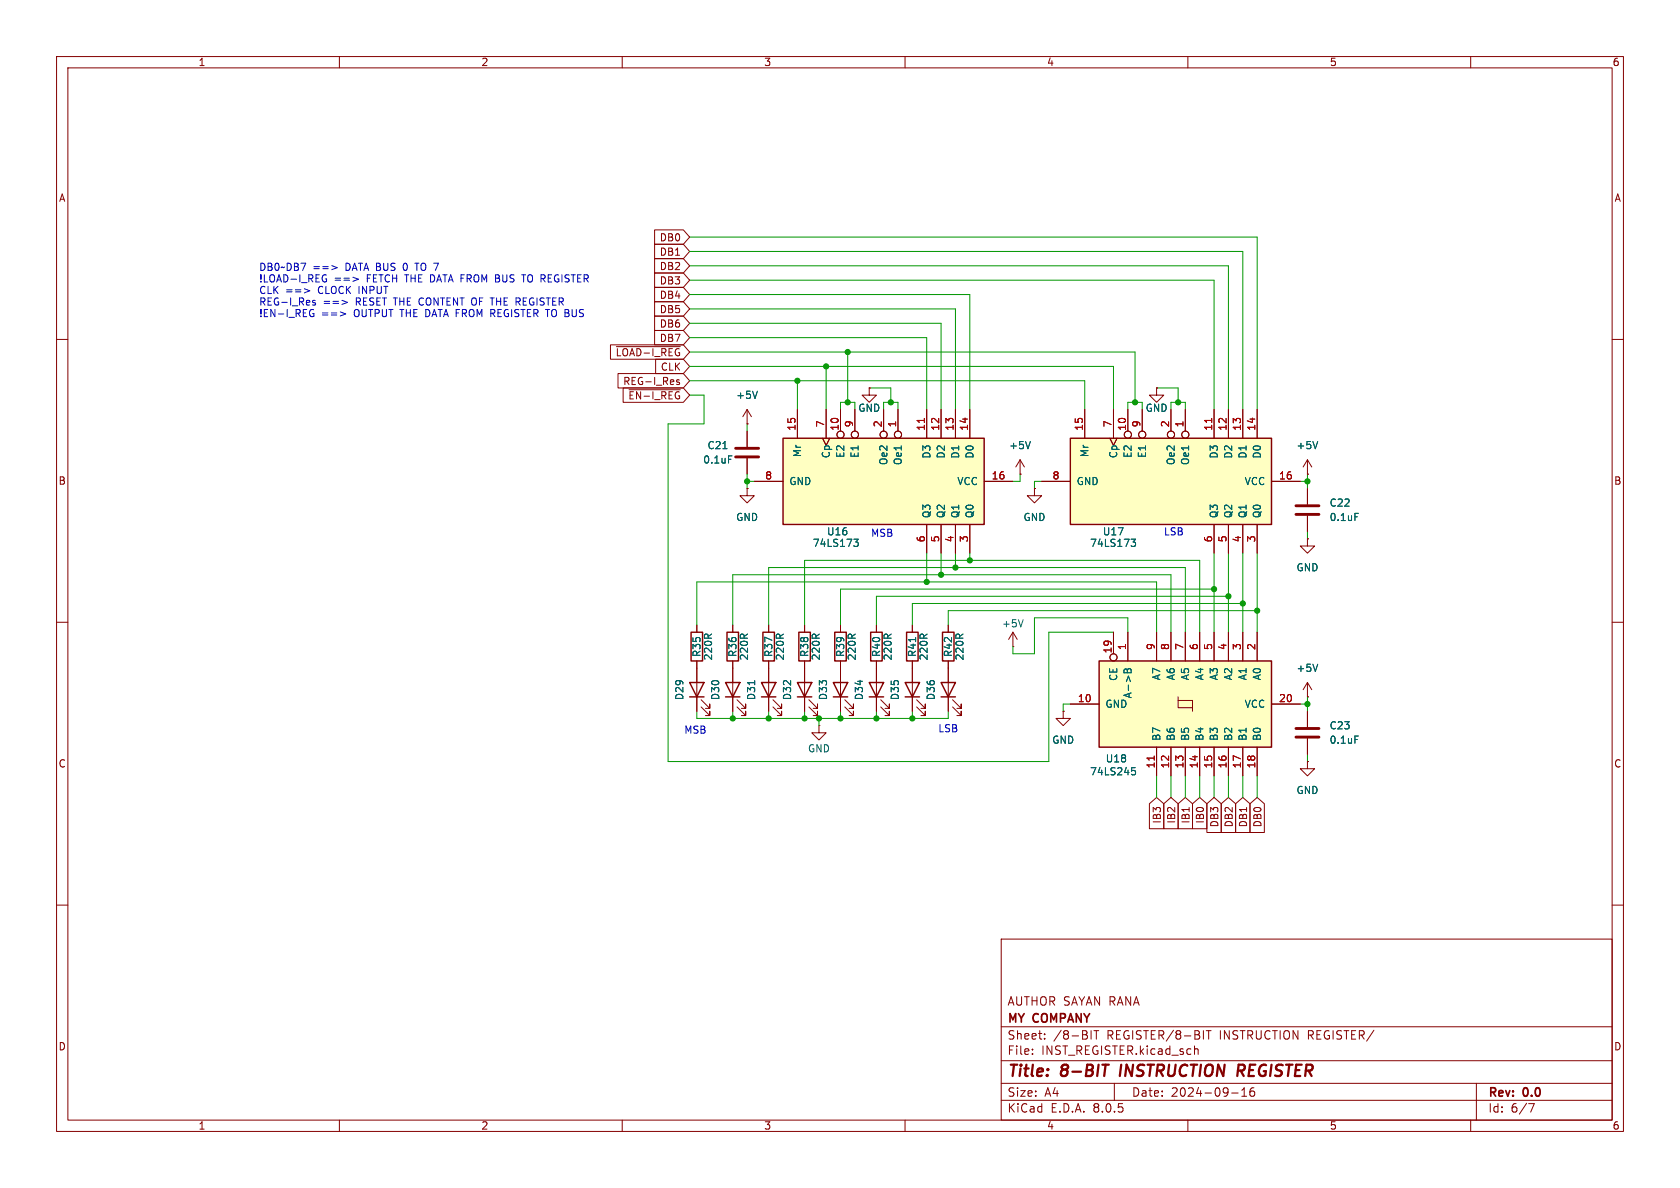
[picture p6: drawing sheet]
<svg xmlns="http://www.w3.org/2000/svg" width="297mm" height="210mm" viewBox="0 0 297 210" stroke-linecap="round" stroke-linejoin="round" font-family="sans-serif">
<g fill="none" stroke="#840000" stroke-width=".18">
<path d="M10 10h277v190h-277zM12 12h273v186h-273zM60 10v2M110 10v2M160 10v2M210 10v2M260 10v2M10 60h2M285 60h2M180.3 83.8h.1M180.3 81.3l-.7 1.3M180.3 81.3v2.5"/>
<path d="M180.3 81.3l.8 1.3M182.9 86.4v1.2h1.2l-1.2 1.3-1.3-1.3h1.3M182.9 86.4h.1M231.1 95.3v1.2h1.3l-1.3 1.3-1.2-1.3h1.2M231.1 95.3h.1M231.1 83.8h.1M231.1 81.3v2.5M231.1 86.4v2.8M231.1 91.2v2.8M231.1 81.3l-.7 1.3M231.1 81.3l.8 1.3M10 110h2"/>
<path d="M123.2 110.5v1.3M123.2 116.8v8.9M129.5 110.5v1.3M129.5 116.8v1.3M142.2 118.1v7.6M148.6 118.1v7.6M285 110h2M124 125l1.5 1.5v-.8v.8h-.8M124 123.7l1.5 1.5v-.7v.7h-.8M143 125l1.5 1.5v-.8v.8h-.7M143 123.7l1.5 1.5v-.7v.7h-.7M149.4 125l1.5 1.5v-.8v.8h-.8"/>
<path d="M149.4 123.7l1.5 1.5v-.7v.7h-.8M231.1 123.2h.1M231.1 120.7l-.7 1.2M231.1 120.7v2.5M231.1 120.7l.8 1.2M10 160h2M285 160h2M177 166h108v32h-108zM60 198v2M110 198v2M160 198v2M177 194.5h108"/>
<path d="M177 191.5h108M177 187.5h108M177 181.5h108M182.5 186.3v.1M182.5 185.5v.1M184.7 183.6v.1M184.7 182.8v.1M192.9 182.2v1.5M193.4 182.2h.8M193.8 182.2v1.5M197 191.5v3M210 198v2"/>
<path d="M211.2 184.9v1.5M211.2 185.5l.2-.1 .3 .1 .1 .9M213.2 182.2h.9M213.7 182.2v1.5M217.7 193.2h1.2M219.5 193.8h.9M219.5 192.7l.5-.4v1.5M221.7 192.3a.59 .59 0 0 0-.7 .6v.6l.1 .2 .4 .1 .2-.1 .1-.5-.1-.3h-.5l-.2 .3M260 198v2M261 191.5v6.5M270.2 195.1h1l-.6 1.5"/>
</g>
<path d="M194.9 188.2h1.1M198.2 188.2l-.2 2M219 188.2h.7M219.3 189.3l.6 .9M219.8 189.2l-1 .1" fill="none" stroke="#840000" stroke-width=".4"/>
<path d="M182.2 78l-.5 1.3M233 78l-.5 1.3M239.5 90.7h.6M233 117.4l-.5 1.3" fill="none" stroke="#006464" stroke-width=".18"/>
<path d="M122.2 111.8h2v5h-2zM128.5 111.8h2.1v5h-2.1zM121.9 120.7h2.6l-1.3 2.5zM121.9 123.2h2.6M141 120.7h2.5l-1.3 2.5zM141 123.2h2.5M147.3 120.7h2.6l-1.3 2.5zM147.3 123.2h2.6" fill="none" stroke="#840000" stroke-width=".25"/>
<path d="M229.1 90.9h4.1M229.1 89.4h4.1" fill="none" stroke="#840000" stroke-width=".51"/>
<path d="M189.2 77.5h35.6v15.2h-35.6z" fill="#ffffc2"/>
<path d="M189.2 77.5h35.6v15.2h-35.6zM153.9 111.8h2.1v5h-2.1zM128.3 120.7h2.5l-1.3 2.5zM128.3 123.2h2.5M134.6 120.7h2.6l-1.3 2.5zM134.6 123.2h2.6" fill="none" stroke="#840000" stroke-width=".25"/>
<g fill="none" stroke="#840000" stroke-width=".18">
<path d="M191.8 72.4v5.1M196.2 77.5l.6 1.2 .7-1.2M196.8 72.4v5.1M199.4 72.4v3.8M201.9 72.4v3.8M207 72.4v3.8M209.5 72.4v3.8M214.6 72.4v5.1M217.2 72.4v5.1M219.7 72.4v5.1M222.2 72.4v5.1M132.1 86.4v1.2h1.2l-1.2 1.3-1.3-1.3h1.3"/>
<path d="M132.1 86.4h.1M184.1 85.1h5.1M214.6 92.7v5.1M217.2 92.7v5.1M219.7 92.7v5.1M222.2 92.7v5.1M224.8 85.1h5.1M129.5 118.1v7.6M135.9 118.1v7.6M154.9 110.5v1.3M154.9 116.8v1.3M179.1 114.3h.1"/>
<path d="M179.1 111.8l-.8 1.2M179.1 111.8v2.5M179.1 111.8l.7 1.2M130.3 125l1.5 1.5v-.8v.8h-.7M130.3 123.7l1.5 1.5v-.7v.7h-.7M136.7 125l1.5 1.5v-.8v.8h-.8M136.7 123.7l1.5 1.5v-.7v.7h-.8M188 125.7v1.3h1.2l-1.2 1.3-1.3-1.3h1.3M188 125.7h.1"/>
<circle cx="199.4" cy="76.8" r=".63"/>
<circle cx="201.9" cy="76.8" r=".63"/>
<circle cx="207" cy="76.8" r=".63"/>
<circle cx="209.5" cy="76.8" r=".63"/>
</g>
<path d="M214.2 74v.7" fill="none" stroke="#a90000" stroke-width=".18"/>
<path d="M200 95.3h.8l-.5 .5 .4 .1 .1 .4-.3 .3h-.4M180.9 109.5l-.4 1.3M133.4 120.3v.7" fill="none" stroke="#006464" stroke-width=".18"/>
<path d="M194.3 116.8h30.5v15.3h-30.5z" fill="#ffffc2"/>
<g fill="none" stroke="#840000" stroke-width=".18">
<path d="M132.1 76.2v2.8M132.1 81v2.8M135.9 110.5v1.3M135.9 116.8v1.3M142.2 110.5v1.3M142.2 116.8v1.3M148.6 110.5v1.3M148.6 116.8v1.3M161.3 118.1v7.6M167.6 118.1v7.6M196.8 111.8v3.8M199.4 111.8v5"/>
<path d="M204.5 111.8v5M207 111.8v5M209.5 111.8v5M212.1 111.8v5M214.6 111.8v5M217.2 111.8v5M219.7 111.8v5M222.2 111.8v5M144.8 128.3v1.2h1.2l-1.2 1.3-1.3-1.3h1.3M144.8 128.3h.1M162.1 125l1.5 1.5v-.8v.8h-.8M162.1 123.7l1.5 1.5v-.7v.7h-.8"/>
<path d="M168.4 125l1.5 1.5v-.8v.8h-.7M168.4 123.7l1.5 1.5v-.7v.7h-.7M189.2 124.5h5.1M204.5 132.1v5.1M207 132.1v5.1M208.3 123.8h2.5v1.3M208.3 123.2v1.9h2.5v.6M209.5 132.1v5.1M212.1 132.1v5.1M214.6 132.1v5.1M217.2 132.1v5.1M219.7 132.1v5.1"/>
<path d="M222.2 132.1v5.1M224.8 124.5h5.1"/>
<circle cx="196.8" cy="116.2" r=".63"/>
</g>
<path d="M134.9 111.8h2v5h-2zM141.2 111.8h2.1v5h-2.1zM147.6 111.8h2v5h-2zM194.3 116.8h30.5v15.3h-30.5zM160 120.7h2.6l-1.3 2.5zM160 123.2h2.6M166.4 120.7h2.5l-1.3 2.5zM166.4 123.2h2.5" fill="none" stroke="#840000" stroke-width=".25"/>
<path d="M127.8 79.3h.7M128.8 80.6h.6M198.8 118.3h.3l.2 .2 .2-.3 .3 .1 .2 .6h-1.3zM199.3 118.5v.4M200.1 135.7h.6M200.2 136.2h.3l.3 .2-.2 .5-.4 .1" fill="none" stroke="#006464" stroke-width=".18"/>
<path d="M204.1 133.7v.7" fill="none" stroke="#a90000" stroke-width=".18"/>
<path d="M130 79.2h4.1M130 80.8h4.1" fill="none" stroke="#840000" stroke-width=".51"/>
<path d="M138.4 77.5h35.6v15.2h-35.6z" fill="#ffffc2"/>
<path d="M138.4 77.5h35.6v15.2h-35.6zM160.3 111.8h2v5h-2zM166.6 111.8h2.1v5h-2.1zM153.7 120.7h2.5l-1.3 2.5zM153.7 123.2h2.5" fill="none" stroke="#840000" stroke-width=".25"/>
<g fill="none" stroke="#840000" stroke-width=".18">
<path d="M115.7 48.3h5.1l1.1 1.2-1.1 1.3h-5.1zM115.7 43.2h5.1l1.1 1.3-1.1 1.2h-5.1zM115.7 40.6h5.1l1.1 1.3-1.1 1.3h-5.1zM115.7 50.8h5.1l1.1 1.3-1.1 1.2h-5.1zM115.7 53.3h5.1l1.1 1.3-1.1 1.3h-5.1zM115.7 45.7h5.1l1.1 1.3-1.1 1.3h-5.1zM115.7 55.9h5.1l1.1 1.3-1.1 1.2h-5.1zM115.7 58.4h5.1l1.1 1.3-1.1 1.3h-5.1zM107.9 61h12.9l1.1 1.2-1.1 1.3h-12.9zM109 61.3h11.3M109.3 66h11.5l1.1 1.3-1.1 1.3h-11.5zM110.2 68.6h10.6l1.1 1.3-1.1 1.2h-10.6z"/>
<path d="M111.2 68.9h9.1M115.9 63.5h4.9l1.1 1.3-1.1 1.2h-4.9zM119.6 67.4l.5 .3-.1 .3-.4-.1M120.1 67.2l-.3-.1-.2 .2M132.1 74.9h.1M132.1 72.4l-.8 1.3M132.1 72.4v2.5M132.1 76.2v2.8M132.1 72.4l.7 1.3M141 72.4v5.1M145.4 77.5l.6 1.2 .7-1.2M146 72.4v5.1"/>
<path d="M148.6 72.4v3.8M151.1 72.4v3.8M153.7 68.6v1.3h1.2l-1.2 1.2-1.3-1.2h1.3M153.7 68.6h.1M156.2 72.4v3.8M158.7 72.4v3.8M163.8 72.4v5.1M166.4 72.4v5.1M168.9 72.4v5.1M171.4 72.4v5.1M191.8 72.4v5.1M196.2 77.5l.6 1.2 .7-1.2"/>
<path d="M196.8 72.4v5.1M199.4 72.4v3.8M201.9 72.4v3.8M204.5 68.6v1.3h1.2l-1.2 1.2-1.3-1.2h1.3M204.5 68.6h.1M207 72.4v3.8M209.5 72.4v3.8M214.6 72.4v5.1M217.2 72.4v5.1M219.7 72.4v5.1M222.2 72.4v5.1M132.1 86.4h.1"/>
<path d="M132.1 81v2.8M133.3 85.1h5.1M163.8 92.7v5.1M166.4 92.7v5.1M168.9 92.7v5.1M171.4 92.7v5.1M174 85.1h5.1M180.3 83.8h.1M182.9 86.4h.1M184.1 85.1h5.1M214.6 92.7v5.1M217.2 92.7v5.1"/>
<path d="M219.7 92.7v5.1M222.2 92.7v5.1M224.8 85.1h5.1M231.1 95.3h.1M231.1 83.8h.1M231.1 86.4v2.8M231.1 91.2v2.8M123.2 110.5v1.3M123.2 116.8v3.9M129.5 110.5v1.3M129.5 116.8v3.9M135.9 110.5v1.3"/>
<path d="M135.9 116.8v3.9M142.2 110.5v1.3M142.2 116.8v3.9M148.6 110.5v1.3M148.6 116.8v3.9M154.9 110.5v1.3M154.9 116.8v8.9M161.3 110.5v1.3M161.3 116.8v3.9M167.6 110.5v1.3M167.6 116.8v3.9M196.8 111.8v3.8"/>
<path d="M199.4 111.8v5M204.5 111.8v5M207 111.8v5M209.5 111.8v5M212.1 111.8v5M214.6 111.8v5M217.2 111.8v5M219.7 111.8v5M222.2 111.8v5M123.2 123.2v2.5M129.5 123.2v2.5M135.9 123.2v2.5"/>
<path d="M142.2 123.2v2.5M148.6 123.2v2.5M155.7 125l1.5 1.5v-.8v.8h-.7M155.7 123.7l1.5 1.5v-.7v.7h-.7M161.3 123.2v2.5M167.6 123.2v2.5M188 125.7h.1M189.2 124.5h5.1M204.5 132.1v5.1M207 132.1v5.1M209.5 132.1v5.1M212.1 132.1v5.1"/>
<path d="M214.6 132.1v5.1M217.2 132.1v5.1M219.7 132.1v5.1M222.2 132.1v5.1M224.8 124.5h5.1M231.1 134.6v1.3h1.3l-1.3 1.3-1.2-1.3h1.2M231.1 134.6h.1M231.1 123.2h.1M231.1 125.7v2.8M231.1 130.6v2.8M203.2 142.1l1.3-1.1 1.2 1.1v4.4h-2.5zM205.7 142.1l1.3-1.1 1.3 1.1v4.4h-2.6z"/>
<path d="M208.3 142.1l1.2-1.1 1.3 1.1v4.4h-2.5zM210.2 142.7v.8M210.8 142.1l1.3-1.1 1.3 1.1v4.4h-2.6zM213.4 142.1l1.2-1.1 1.3 1.1v5.1h-2.5zM215.9 142.1l1.3-1.1 1.2 1.1v5.1h-2.5zM218.4 142.1l1.3-1.1 1.3 1.1v5.1h-2.6zM221 142.1l1.2-1.1 1.3 1.1v5.1h-2.5z"/>
<circle cx="148.6" cy="76.8" r=".63"/>
<circle cx="151.1" cy="76.8" r=".63"/>
<circle cx="156.2" cy="76.8" r=".63"/>
<circle cx="158.7" cy="76.8" r=".63"/>
<circle cx="199.4" cy="76.8" r=".63"/>
<circle cx="201.9" cy="76.8" r=".63"/>
<circle cx="207" cy="76.8" r=".63"/>
<circle cx="209.5" cy="76.8" r=".63"/>
<circle cx="196.8" cy="116.2" r=".63"/>
</g>
<path d="M163.4 74v.7M214.2 74v.7M204.1 133.7v.7" fill="none" stroke="#a90000" stroke-width=".18"/>
<g fill="none" stroke="#006464" stroke-width=".18">
<path d="M127.8 79.3h.7M133.9 69.2l-.4 1.2M182.2 78l-.5 1.3M233 78l-.5 1.3M128.8 80.6h.6M150.9 95.3h.8l-.4 .5 .4 .1v.4l-.2 .3h-.4M200 95.3h.8l-.5 .5 .4 .1 .1 .4-.3 .3h-.4M239.5 90.7h.6M161.9 112.7v.7M198.8 118.3h.3l.2 .2 .2-.3 .3 .1 .2 .6h-1.3zM199.3 118.5v.4M233 117.4l-.5 1.3"/>
<path d="M133.4 120.3v.7M200.1 135.7h.6M200.2 136.2h.3l.3 .2-.2 .5-.4 .1M239.5 130.1h.6"/>
</g>
<path d="M229.1 130.3h4.1M229.1 128.8h4.1" fill="none" stroke="#840000" stroke-width=".51"/>
<path d="M53.8 51l1 .4-1 .4M55.3 55.4h.2v.5l-.2 .1-.3-.1M55.3 53.5l.4 .1 .1 .2-.2 .1h-.3M55.3 53.2h.4M55.3 54.7l.1 .1M57.5 49.3h.2v.4l-.3 .1M58.6 47l1 .3-1 .4M60.2 55.1l.9 .4-.9 .4M60.5 53.1l.9 .4-.9 .3M62.4 49l1 .4-1 .3M73.3 46.5h.8M92.2 48.6h.7" fill="none" stroke="#0000c2" stroke-width=".18"/>
<g fill="none" stroke="#009600" stroke-width=".18">
<path d="M121.9 54.6h47v17.8M121.9 44.5h97.8v27.9M121.9 52.1h49.5v20.3M121.9 57.2h44.5v15.2M121.9 59.7h41.9v12.7M121.9 41.9h100.3v30.5M121.9 47h95.3v25.4M121.9 49.5h92.7v22.9M121.9 62.2h78.8v8.9M121.9 64.8h74.9v7.6M121.9 69.9h2.6v5h-6.4v59.7h67.3v-22.8h11.4M121.9 67.3h69.9v5.1"/>
<path d="M132.1 74.9v1.3M141 67.3v5.1M146 64.8v7.6M149.9 62.2v8.9M151.1 71.1h-2.5v1.3M153.7 68.6h3.8v2.5M156.2 72.4v-1.3h2.5v1.3M201.9 71.1h-2.5v1.3M204.5 68.6h3.8v2.5M207 72.4v-1.3h2.5v1.3M132.1 83.8v2.6M132.1 85.1h1.2"/>
<path d="M163.8 97.8v5.1M166.4 97.8v3.8M168.9 97.8v2.5M171.4 97.8v1.3M180.3 83.8v1.3h-1.2M184.1 85.1h-1.2v1.3M214.6 97.8v14M217.2 97.8v14M219.7 97.8v14M222.2 97.8v14M229.9 85.1h1.2M231.1 83.8v2.6"/>
<path d="M231.1 94v1.3M123.2 110.5v-7.6h81.3v8.9M129.5 110.5v-8.9h77.5v10.2M135.9 110.5v-10.2h73.6v11.5M142.2 110.5v-11.4h69.9v12.7M199.4 111.8v-2.6h-16.5v6.4h-3.8v-1.3M214.6 104.1h-66v6.4M217.2 105.4h-62.3v5.1M219.7 106.7h-58.4v3.8M222.2 108h-54.6v2.5M123.2 125.7v1.3h44.4v-1.3M129.5 125.7v1.3"/>
<path d="M135.9 125.7v1.3M142.2 125.7v1.3M144.8 127v1.3M148.6 125.7v1.3M154.9 125.7v1.3M161.3 125.7v1.3M189.2 124.5h-1.2v1.2M204.5 137.2v3.8M207 137.2v3.8M209.5 137.2v3.8M212.1 137.2v3.8M214.6 137.2v3.8"/>
<path d="M217.2 137.2v3.8M219.7 137.2v3.8M222.2 137.2v3.8M229.9 124.5h1.2M231.1 123.2v2.5M231.1 133.4v1.2"/>
</g>
<g fill="#009600" stroke="#009600" stroke-width=".18">
<circle cx="135.9" cy="127" r=".46"/>
<circle cx="129.5" cy="127" r=".46"/>
<circle cx="142.2" cy="127" r=".46"/>
<circle cx="144.8" cy="127" r=".46"/>
<circle cx="148.6" cy="127" r=".46"/>
<circle cx="168.9" cy="100.3" r=".46"/>
<circle cx="171.4" cy="99.1" r=".46"/>
<circle cx="149.9" cy="62.2" r=".46"/>
<circle cx="146" cy="64.8" r=".46"/>
<circle cx="132.1" cy="85.1" r=".46"/>
<circle cx="141" cy="67.3" r=".46"/>
<circle cx="200.7" cy="71.1" r=".46"/>
<circle cx="208.3" cy="71.1" r=".46"/>
<circle cx="219.7" cy="106.7" r=".46"/>
<circle cx="222.2" cy="108" r=".46"/>
<circle cx="231.1" cy="124.5" r=".46"/>
<circle cx="231.1" cy="85.1" r=".46"/>
<circle cx="214.6" cy="104.1" r=".46"/>
<circle cx="217.2" cy="105.4" r=".46"/>
<circle cx="157.5" cy="71.1" r=".46"/>
<circle cx="166.4" cy="101.6" r=".46"/>
<circle cx="149.9" cy="71.1" r=".46"/>
<circle cx="163.8" cy="102.9" r=".46"/>
<circle cx="161.3" cy="127" r=".46"/>
<circle cx="154.9" cy="127" r=".46"/>
</g>
<g font-size="2.8" fill="#840000">
<text x="178" y="190.9">Title:</text>
<text x="187.7" y="190.9">8-BIT</text>
<text x="198.8" y="190.9">INSTRUCTION</text>
<text x="220.4" y="190.9">REGISTER</text>
</g>
<g font-size="2.1" fill="#840000">
<text x="178" y="178">AUTHOR SAYAN RANA</text>
<text x="178" y="184">Sheet:</text>
<text x="178" y="181.2">MY</text>
<text x="182.7" y="181.2">COMPANY</text>
<text x="186.2" y="184">/8-BIT</text>
<text x="195.7" y="184">REGISTER/8-BIT</text>
<text x="215.8" y="184">INSTRUCTION REGISTER/</text>
<text x="178" y="186.7">File:</text>
<text x="184.1" y="186.7">INST_REGISTER.kicad_sch</text>
<text x="178" y="196.9">KiCad</text>
<text x="178" y="194.1">Size:</text>
<text x="184.7" y="194.1">A4</text>
<text x="185.7" y="196.9">E.D.A.</text>
<text x="193.3" y="196.9">8.0.5</text>
<text x="200" y="194.1">Date:</text>
<text x="207" y="194.1">2024-09-16</text>
<text x="263" y="194.3">Rev:</text>
<text x="263" y="196.9">Id:</text>
<text x="267.1" y="196.9">6/7</text>
<text x="269.4" y="194.3">0.0</text>
</g>
<g font-size="1.8" fill="#840000">
<text x="35" y="11.9">1</text>
<text x="85" y="11.9">2</text>
<text x="135" y="11.9">3</text>
<text x="185" y="11.9">4</text>
<text x="235" y="11.9">5</text>
<text x="285" y="11.9">6</text>
<text x="10.3" y="35.9">A</text>
<text x="285.3" y="35.9">A</text>
<text x="116.5" y="45.4">DB1</text>
<text x="116.5" y="42.9">DB0</text>
<text x="116.5" y="47.9">DB2</text>
<text x="116.5" y="50.5">DB3</text>
<text x="116.5" y="53">DB4</text>
<text x="116.5" y="55.6">DB5</text>
<text x="116.5" y="58.1">DB6</text>
<text x="108.7" y="63.2">~{LOAD-I_REG}</text>
<text x="116.5" y="60.6">DB7</text>
<text x="116.7" y="65.7">CLK</text>
<text x="110.1" y="68.3">REG-I_Res</text>
<text x="111" y="70.8">~{EN-I_REG}</text>
<text x="10.3" y="85.9">B</text>
<text x="285.3" y="85.9">B</text>
<text x="10.3" y="135.9">C</text>
<text x="285.3" y="135.9">C</text>
<text x="205.4" y="145.7" transform="rotate(-90 205.4 145.7)">IB3</text>
<text x="208" y="145.7" transform="rotate(-90 208 145.7)">IB2</text>
<text x="210.5" y="145.7" transform="rotate(-90 210.5 145.7)">IB1</text>
<text x="213" y="145.7" transform="rotate(-90 213 145.7)">IB0</text>
<text x="215.6" y="146.4" transform="rotate(-90 215.6 146.4)">DB3</text>
<text x="218.1" y="146.4" transform="rotate(-90 218.1 146.4)">DB2</text>
<text x="220.7" y="146.4" transform="rotate(-90 220.7 146.4)">DB1</text>
<text x="223.2" y="146.4" transform="rotate(-90 223.2 146.4)">DB0</text>
<text x="10.3" y="185.9">D</text>
<text x="285.3" y="185.9">D</text>
<text x="35" y="199.9">1</text>
<text x="85" y="199.9">2</text>
<text x="135" y="199.9">3</text>
<text x="185" y="199.9">4</text>
<text x="235" y="199.9">5</text>
<text x="285" y="199.9">6</text>
</g>
<g font-size="1.8" fill="#0000c2">
<text x="45.7" y="48.1">DB0~DB7</text>
<text x="45.7" y="50.1">!LOAD-I_REG</text>
<text x="45.7" y="52.2">CLK</text>
<text x="50.5" y="52.2">==&gt;</text>
<text x="55.3" y="48.1">==&gt;</text>
<text x="56.3" y="52.2">CLOCK</text>
<text x="59" y="50.1">==&gt;</text>
<text x="61.2" y="48.1">DATA BUS</text>
<text x="63.7" y="52.2">INPUT</text>
<text x="64.9" y="50.1">FETCH THE DATA FROM BUS</text>
<text x="71.8" y="48.1">0</text>
<text x="74.1" y="48.1">TO 7</text>
<text x="93.4" y="50.1">TO REGISTER</text>
<text x="45.7" y="54.2">REG-I_Res</text>
<text x="45.7" y="56.3">!EN-I_REG</text>
<text x="56.8" y="56.3">==&gt;</text>
<text x="57.1" y="54.2">==&gt;</text>
<text x="62.7" y="56.3">OUTPUT THE DATA FROM REGISTER TO BUS</text>
<text x="63" y="54.2">RESET THE CONTENT OF THE REGISTER</text>
<text x="153.9" y="95.1">MSB</text>
<text x="205.7" y="94.8">LSB</text>
<text x="120.9" y="129.9">MSB</text>
<text x="165.8" y="129.6">LSB</text>
</g>
<g font-size="1.8" fill="#006464">
<text x="130" y="70.7">+5V</text>
<text x="151.6" y="73">GND</text>
<text x="202.4" y="73">GND</text>
<text x="124.2" y="82.1">0.1uF</text>
<text x="125" y="79.6">C21</text>
<text x="141.8" y="80.9" transform="rotate(-90 141.8 80.9)">Mr</text>
<text x="146.9" y="81.1" transform="rotate(-90 146.9 81.1)">Cp</text>
<text x="149.5" y="81" transform="rotate(-90 149.5 81)">E2</text>
<text x="152" y="81" transform="rotate(-90 152 81)">E1</text>
<text x="157.1" y="82.3" transform="rotate(-90 157.1 82.3)">Oe2</text>
<text x="159.6" y="82.3" transform="rotate(-90 159.6 82.3)">Oe1</text>
<text x="164.7" y="81.2" transform="rotate(-90 164.7 81.2)">D3</text>
<text x="167.2" y="81.2" transform="rotate(-90 167.2 81.2)">D2</text>
<text x="169.8" y="81.2" transform="rotate(-90 169.8 81.2)">D1</text>
<text x="172.3" y="81.2" transform="rotate(-90 172.3 81.2)">D0</text>
<text x="178.3" y="79.6">+5V</text>
<text x="192.6" y="80.9" transform="rotate(-90 192.6 80.9)">Mr</text>
<text x="197.7" y="81.1" transform="rotate(-90 197.7 81.1)">Cp</text>
<text x="200.3" y="81" transform="rotate(-90 200.3 81)">E2</text>
<text x="202.8" y="81" transform="rotate(-90 202.8 81)">E1</text>
<text x="207.9" y="82.3" transform="rotate(-90 207.9 82.3)">Oe2</text>
<text x="210.4" y="82.3" transform="rotate(-90 210.4 82.3)">Oe1</text>
<text x="215.5" y="81.2" transform="rotate(-90 215.5 81.2)">D3</text>
<text x="218" y="81.2" transform="rotate(-90 218 81.2)">D2</text>
<text x="220.6" y="81.2" transform="rotate(-90 220.6 81.2)">D1</text>
<text x="223.1" y="81.2" transform="rotate(-90 223.1 81.2)">D0</text>
<text x="229.1" y="79.6">+5V</text>
<text x="139.4" y="86">GND</text>
<text x="169.1" y="86">VCC</text>
<text x="190.2" y="86">GND</text>
<text x="219.9" y="86">VCC</text>
<text x="235" y="89.8">C22</text>
<text x="130" y="92.3">GND</text>
<text x="146.1" y="94.8">U16</text>
<text x="164.7" y="91.7" transform="rotate(-90 164.7 91.7)">Q3</text>
<text x="167.2" y="91.7" transform="rotate(-90 167.2 91.7)">Q2</text>
<text x="169.8" y="91.7" transform="rotate(-90 169.8 91.7)">Q1</text>
<text x="172.3" y="91.7" transform="rotate(-90 172.3 91.7)">Q0</text>
<text x="180.8" y="92.3">GND</text>
<text x="194.9" y="94.8">U17</text>
<text x="215.5" y="91.7" transform="rotate(-90 215.5 91.7)">Q3</text>
<text x="218" y="91.7" transform="rotate(-90 218 91.7)">Q2</text>
<text x="220.6" y="91.7" transform="rotate(-90 220.6 91.7)">Q1</text>
<text x="223.1" y="91.7" transform="rotate(-90 223.1 91.7)">Q0</text>
<text x="235" y="92.3">0.1uF</text>
<text x="143.6" y="96.9">74LS173</text>
<text x="192.6" y="96.9">74LS173</text>
<text x="229.1" y="101.2">GND</text>
<text x="177" y="111.1">+5V</text>
<text x="124.1" y="116.2" transform="rotate(-90 124.1 116.2)">R35</text>
<text x="126.1" y="116.9" transform="rotate(-90 126.1 116.9)">220R</text>
<text x="130.4" y="116.2" transform="rotate(-90 130.4 116.2)">R36</text>
<text x="132.4" y="116.9" transform="rotate(-90 132.4 116.9)">220R</text>
<text x="136.8" y="116.2" transform="rotate(-90 136.8 116.2)">R37</text>
<text x="138.8" y="116.9" transform="rotate(-90 138.8 116.9)">220R</text>
<text x="143.1" y="116.2" transform="rotate(-90 143.1 116.2)">R38</text>
<text x="145.1" y="116.9" transform="rotate(-90 145.1 116.9)">220R</text>
<text x="149.5" y="116.2" transform="rotate(-90 149.5 116.2)">R39</text>
<text x="151.5" y="116.9" transform="rotate(-90 151.5 116.9)">220R</text>
<text x="155.8" y="116.2" transform="rotate(-90 155.8 116.2)">R40</text>
<text x="157.8" y="116.9" transform="rotate(-90 157.8 116.9)">220R</text>
<text x="162.2" y="116.2" transform="rotate(-90 162.2 116.2)">R41</text>
<text x="164.2" y="116.9" transform="rotate(-90 164.2 116.9)">220R</text>
<text x="168.5" y="116.2" transform="rotate(-90 168.5 116.2)">R42</text>
<text x="170.5" y="116.9" transform="rotate(-90 170.5 116.9)">220R</text>
<text x="229.1" y="119">+5V</text>
<text x="121" y="123.9" transform="rotate(-90 121 123.9)">D29</text>
<text x="127.4" y="123.9" transform="rotate(-90 127.4 123.9)">D30</text>
<text x="133.7" y="123.9" transform="rotate(-90 133.7 123.9)">D31</text>
<text x="140.1" y="123.9" transform="rotate(-90 140.1 123.9)">D32</text>
<text x="146.4" y="123.9" transform="rotate(-90 146.4 123.9)">D33</text>
<text x="152.8" y="123.9" transform="rotate(-90 152.8 123.9)">D34</text>
<text x="159.1" y="123.9" transform="rotate(-90 159.1 123.9)">D35</text>
<text x="165.5" y="123.9" transform="rotate(-90 165.5 123.9)">D36</text>
<text x="195.3" y="125.3">GND</text>
<text x="197.7" y="120.5" transform="rotate(-90 197.7 120.5)">CE</text>
<text x="200.3" y="123.6" transform="rotate(-90 200.3 123.6)">A-&gt;B</text>
<text x="205.3" y="120.4" transform="rotate(-90 205.3 120.4)">A7</text>
<text x="207.9" y="120.4" transform="rotate(-90 207.9 120.4)">A6</text>
<text x="210.4" y="120.4" transform="rotate(-90 210.4 120.4)">A5</text>
<text x="213" y="120.4" transform="rotate(-90 213 120.4)">A4</text>
<text x="215.5" y="120.4" transform="rotate(-90 215.5 120.4)">A3</text>
<text x="218" y="120.4" transform="rotate(-90 218 120.4)">A2</text>
<text x="219.9" y="125.3">VCC</text>
<text x="220.6" y="120.4" transform="rotate(-90 220.6 120.4)">A1</text>
<text x="223.1" y="120.4" transform="rotate(-90 223.1 120.4)">A0</text>
<text x="185.9" y="131.7">GND</text>
<text x="205.3" y="131.1" transform="rotate(-90 205.3 131.1)">B7</text>
<text x="207.9" y="131.1" transform="rotate(-90 207.9 131.1)">B6</text>
<text x="210.4" y="131.1" transform="rotate(-90 210.4 131.1)">B5</text>
<text x="213" y="131.1" transform="rotate(-90 213 131.1)">B4</text>
<text x="215.5" y="131.1" transform="rotate(-90 215.5 131.1)">B3</text>
<text x="218" y="131.1" transform="rotate(-90 218 131.1)">B2</text>
<text x="220.6" y="131.1" transform="rotate(-90 220.6 131.1)">B1</text>
<text x="223.1" y="131.1" transform="rotate(-90 223.1 131.1)">B0</text>
<text x="235" y="129.1">C23</text>
<text x="235" y="131.7">0.1uF</text>
<text x="142.7" y="133.2">GND</text>
<text x="192.6" y="137.3">74LS245</text>
<text x="195.4" y="135">U18</text>
<text x="229.1" y="140.6">GND</text>
</g>
<g font-size="1.8" fill="#a90000">
<text x="140.7" y="76.2" transform="rotate(-90 140.7 76.2)">15</text>
<text x="145.8" y="75.6" transform="rotate(-90 145.8 75.6)">7</text>
<text x="148.3" y="76.2" transform="rotate(-90 148.3 76.2)">10</text>
<text x="150.9" y="75.6" transform="rotate(-90 150.9 75.6)">9</text>
<text x="156" y="75.6" transform="rotate(-90 156 75.6)">2</text>
<text x="158.5" y="75.6" transform="rotate(-90 158.5 75.6)">1</text>
<text x="163.6" y="76.2" transform="rotate(-90 163.6 76.2)">11</text>
<text x="166.1" y="76.2" transform="rotate(-90 166.1 76.2)">12</text>
<text x="168.7" y="76.2" transform="rotate(-90 168.7 76.2)">13</text>
<text x="171.2" y="76.2" transform="rotate(-90 171.2 76.2)">14</text>
<text x="191.5" y="76.2" transform="rotate(-90 191.5 76.2)">15</text>
<text x="196.6" y="75.6" transform="rotate(-90 196.6 75.6)">7</text>
<text x="199.1" y="76.2" transform="rotate(-90 199.1 76.2)">10</text>
<text x="201.7" y="75.6" transform="rotate(-90 201.7 75.6)">9</text>
<text x="206.8" y="75.6" transform="rotate(-90 206.8 75.6)">2</text>
<text x="209.3" y="75.6" transform="rotate(-90 209.3 75.6)">1</text>
<text x="214.4" y="76.2" transform="rotate(-90 214.4 76.2)">11</text>
<text x="216.9" y="76.2" transform="rotate(-90 216.9 76.2)">12</text>
<text x="219.5" y="76.2" transform="rotate(-90 219.5 76.2)">13</text>
<text x="222" y="76.2" transform="rotate(-90 222 76.2)">14</text>
<text x="135.2" y="84.8">8</text>
<text x="175.2" y="84.8">16</text>
<text x="186" y="84.8">8</text>
<text x="226" y="84.8">16</text>
<text x="163.6" y="96" transform="rotate(-90 163.6 96)">6</text>
<text x="166.1" y="96" transform="rotate(-90 166.1 96)">5</text>
<text x="168.7" y="96" transform="rotate(-90 168.7 96)">4</text>
<text x="171.2" y="96" transform="rotate(-90 171.2 96)">3</text>
<text x="214.4" y="96" transform="rotate(-90 214.4 96)">6</text>
<text x="216.9" y="96" transform="rotate(-90 216.9 96)">5</text>
<text x="219.5" y="96" transform="rotate(-90 219.5 96)">4</text>
<text x="222" y="96" transform="rotate(-90 222 96)">3</text>
<text x="196.6" y="115.6" transform="rotate(-90 196.6 115.6)">19</text>
<text x="199.1" y="115" transform="rotate(-90 199.1 115)">1</text>
<text x="204.2" y="115" transform="rotate(-90 204.2 115)">9</text>
<text x="206.8" y="115" transform="rotate(-90 206.8 115)">8</text>
<text x="209.3" y="115" transform="rotate(-90 209.3 115)">7</text>
<text x="211.8" y="115" transform="rotate(-90 211.8 115)">6</text>
<text x="214.4" y="115" transform="rotate(-90 214.4 115)">5</text>
<text x="216.9" y="115" transform="rotate(-90 216.9 115)">4</text>
<text x="219.5" y="115" transform="rotate(-90 219.5 115)">3</text>
<text x="222" y="115" transform="rotate(-90 222 115)">2</text>
<text x="190.5" y="124.2">10</text>
<text x="226" y="124.2">20</text>
<text x="204.2" y="135.9" transform="rotate(-90 204.2 135.9)">11</text>
<text x="206.8" y="135.9" transform="rotate(-90 206.8 135.9)">12</text>
<text x="209.3" y="135.9" transform="rotate(-90 209.3 135.9)">13</text>
<text x="211.8" y="135.9" transform="rotate(-90 211.8 135.9)">14</text>
<text x="214.4" y="135.9" transform="rotate(-90 214.4 135.9)">15</text>
<text x="216.9" y="135.9" transform="rotate(-90 216.9 135.9)">16</text>
<text x="219.5" y="135.9" transform="rotate(-90 219.5 135.9)">17</text>
<text x="222" y="135.9" transform="rotate(-90 222 135.9)">18</text>
</g>
</svg>
